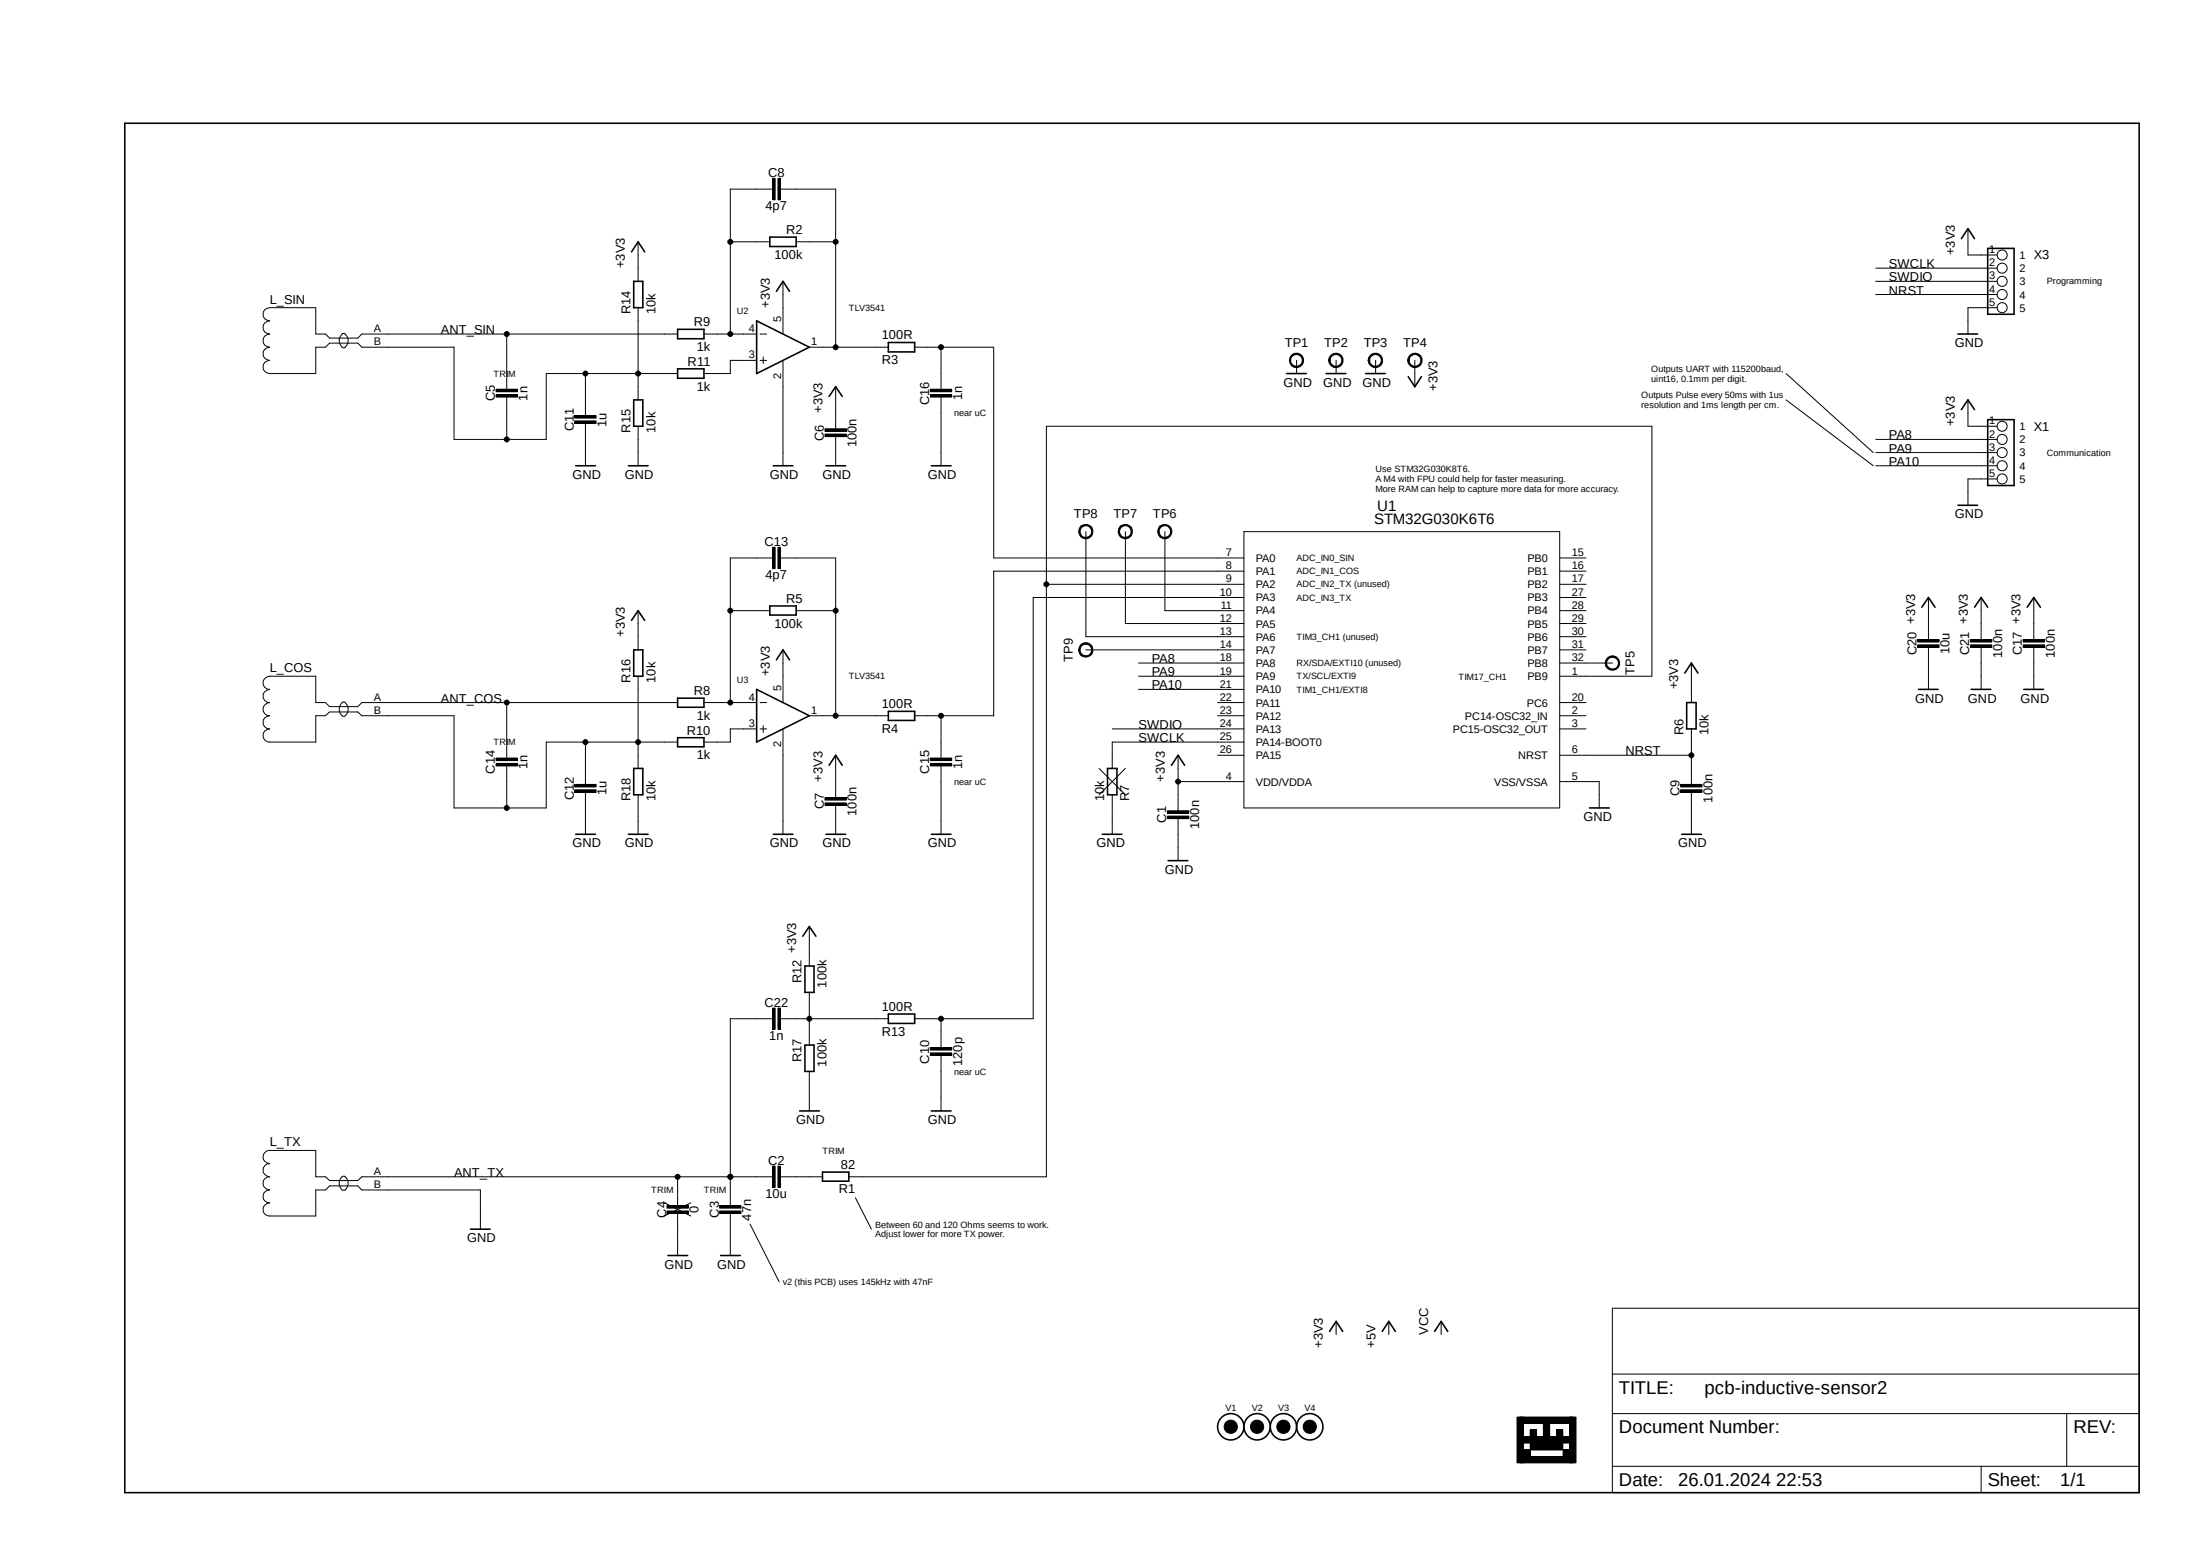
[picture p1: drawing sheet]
<svg xmlns="http://www.w3.org/2000/svg" width="297mm" height="210mm" viewBox="0 0 297 210" stroke-linecap="round" stroke-linejoin="round" font-family="sans-serif">
<path d="M16.5 16.4l272.6 185.5M289.1 16.4l-272.6 185.5" fill="none" stroke="#fff" stroke-width=".14"/>
<g fill="none" stroke="#000" stroke-width=".21">
<path d="M16.8 16.6h272v184.9h-272zM85.3 34l.8-1.4 .9 1.4M85.6 38h1.2v3.5h-1.2zM103.9 32h3.6v1.3h-3.6zM104.8 39.3l.9-1.3 .9 1.3M264.8 32.2l.9-1.3 .9 1.3M268.4 33.5h3.5v8.9h-3.5zM85.6 54h1.2v3.5h-1.2zM91.5 44.4h3.5v1.3h-3.5zM91.5 49.8h3.5v1.3h-3.5zM102.2 43.3l7.1 3.6-7.1 3.5zM111.9 53.5l.9-1.3 .9 1.3"/>
<path d="M119.9 46.2h3.6v1.3h-3.6zM173.7 50.4h2.7M179 50.4h2.7M184.4 50.4h2.6M190.1 50.8l.9 1.4 .9-1.4M264.3 45.1h2.7M264.8 55.3l.9-1.3 .9 1.3M268.4 56.6h3.5v8.9h-3.5zM77.7 62.9h2.7M84.8 62.9h2.7M104.4 62.9h2.7M111.5 62.9h2.7"/>
<path d="M125.7 62.9h2.7M264.3 68.2h2.7M85.3 83.7l.8-1.3 .9 1.3M85.6 87.7h1.2v3.6h-1.2zM91.5 94.2h3.5v1.3h-3.5zM91.5 99.6h3.5v1.2h-3.5zM102.2 93l7.1 3.6-7.1 3.6zM103.9 81.8h3.6v1.2h-3.6zM104.8 89.1l.9-1.4 .9 1.4M119.9 96h3.6v1.2h-3.6zM227.5 90.8l.8-1.3 .9 1.3M227.7 94.8h1.3v3.6h-1.3z"/>
<path d="M259 93h2.7M259.5 82l.8-1.4 .9 1.4M266.1 93h2.7M266.6 82l.9-1.4 .9 1.4M273.2 93h2.7M273.7 82l.9-1.4 .9 1.4M77.7 112.6h2.7M84.8 112.6h2.7M85.6 103.7h1.2v3.6h-1.2zM104.4 112.6h2.7M111.5 112.6h2.7M111.9 103.3l.9-1.4 .9 1.4"/>
<path d="M125.7 112.6h2.7M148.8 112.6h2.7M149.5 103.7h1.3v3.6h-1.3zM157.7 116.2h2.7M158.2 103.3l.8-1.4 .9 1.4M214.6 109.1h2.7M227 112.6h2.7M108.4 126.4l.9-1.3 .9 1.3M108.7 130.4h1.2v3.5h-1.2zM119.9 136.9h3.6v1.2h-3.6zM107.9 149.9h2.7M108.7 141.1h1.2v3.5h-1.2z"/>
<path d="M111 158.2h3.6v1.2h-3.6zM125.7 149.9h2.7M63.5 165.9h2.7M90.2 169.5h2.6M97.3 169.5h2.6M179.5 179.7l.9-1.3 .9 1.3M186.6 179.7l.9-1.3 .9 1.3M193.7 179.7l.9-1.3 .9 1.3"/>
<circle cx="166.2" cy="192.6" r="1.78"/>
<circle cx="169.7" cy="192.6" r="1.78"/>
<circle cx="173.3" cy="192.6" r="1.78"/>
<circle cx="176.8" cy="192.6" r="1.78"/>
</g>
<g fill="none" stroke="#000" stroke-width=".14">
<path d="M86.1 32.6v5.4M98.6 32.6h5.3M104.3 24.1h.3v2.9h-.3zM104.5 25.5h-5.9v19.6M105 24.1h.4v2.9h-.4zM105.4 25.5h7.4v21.4M105.7 38v7.1M107.5 32.6h5.3M253.2 36.2h16.4M253.2 38h16.4M253.2 39.8h16.4M265.7 30.9v3.5h3.9"/>
<path d="M46.2 45.1l.3-.1a1.16 1.16 0 0 1 0 1.9h-.2a1.17 1.17 0 0 1-.1-1.8zM67 53.3h2.8v.3h-2.8zM67 52.5h2.8v.4h-2.8zM68.4 45.1v7.4M68.4 53.4v5.9M77.6 56.8h2.9v.3h-2.9zM77.6 56.1h2.9v.3h-2.9zM79 50.4v5.7M79 57v5.9M86.1 41.5v12.5M86.1 57.5v5.4M91.5 45.1h-42.6l-.6 .5h-3.8l-.6-.5h-1.3v-3.6h-6.2a.89 .89 0 0 0-.9 .9 .89 .89 0 0 0 .9 .9 .89 .89 0 0 0-.9 .9 .89 .89 0 0 0 .9 .9 .89 .89 0 0 0-.9 .9 .89 .89 0 0 0 .9 .9 .89 .89 0 0 0-.9 .9 .89 .89 0 0 0 .9 .8 .89 .89 0 0 0-.9 .9 .89 .89 0 0 0 .9 .9h6.2v-3.5h1.3l.6-.6h3.8l.6 .6h12.4v12.4h12.4v-8.9h17.8"/>
<path d="M95 45.1h7.2M102.2 48.6h-3.6v1.8h-3.6M102.6 45.1h.9M102.6 48.6h.9M103 48.2v.9M105.7 48.6v14.3M109.3 46.9h10.6M111.4 58.6h2.9v.3h-2.9zM111.4 57.9h2.9v.3h-2.9zM112.8 52.2v5.7M112.8 58.8v4.1M123.5 46.9h10.7v28.4h33.7"/>
<path d="M125.6 53.3h2.9v.3h-2.9zM125.6 52.5h2.9v.4h-2.9zM127 46.9v5.6M127 53.4v9.5M174.4 47.9a.97 .97 0 0 1 1.5 .2 .97 .97 0 0 1-.6 1.4 .97 .97 0 0 1-1.2-.9h.1a.8 .8 0 0 1 1-.7 .8 .8 0 0 1 .5 1.1 .8 .8 0 0 1-1.2 .2l-.2-.2-.1-.4h-.1zM175 48.6v1.8M179.7 47.9a.98 .98 0 0 1 1.5 .3 .98 .98 0 0 1-.6 1.4 .98 .98 0 0 1-1.2-1h.2a.8 .8 0 0 1 1-.7 .8 .8 0 0 1 .5 1.1 .8 .8 0 0 1-1.3 .2l-.2-.2v-.4h-.2l.1-.3zM180.4 48.6v1.8M185 47.9a.98 .98 0 0 1 1.6 .3 .98 .98 0 0 1-.7 1.4 .98 .98 0 0 1-1.2-1h.2a.8 .8 0 0 1 1-.7 .8 .8 0 0 1 .5 1.1 .8 .8 0 0 1-1.2 .2l-.2-.2-.1-.4h-.2l.1-.3zM185.7 48.6v1.8M190.4 47.9a.98 .98 0 0 1 1.5 .3 .98 .98 0 0 1-.7 1.4 .98 .98 0 0 1-1.2-1h.2a.8 .8 0 0 1 1-.7 .8 .8 0 0 1 .5 1.1 .8 .8 0 0 1-1.2 .2l-.2-.2-.1-.4h-.2l.1-.3zM191 48.6v3.6"/>
<path d="M241.1 54l11.8 8.9M241.1 50.4l11.8 10.7M253.2 59.3h16.4M265.7 54v3.5h3.9M269.6 41.5h-3.9v3.6M104.3 73.9h.3v2.9h-.3zM104.5 75.3h-5.9v19.5M105 73.9h.4v2.9h-.4zM105.4 75.3h7.4v21.3M141.3 78.9h26.6M145.9 71a.97 .97 0 0 1 1.5 .1 .97 .97 0 0 1-.3 1.4 .97 .97 0 0 1-1.4-.4l-.1-.3h.2a.8 .8 0 0 1 1-.8 .8 .8 0 0 1 .5 1.1 .8 .8 0 0 1-1.2 .2l-.3-.5h-.2l.1-.5zM146.6 71.8v14.1h21.3"/>
<path d="M151.3 71a.97 .97 0 0 1 1.4 .1 .97 .97 0 0 1-.3 1.4 .97 .97 0 0 1-1.4-.4v-.3h.1a.8 .8 0 0 1 1-.8 .8 .8 0 0 1 .5 1.1 .8 .8 0 0 1-1.2 .2l-.3-.5h-.1v-.5zM151.9 71.8v12.4h16M156.6 71a.97 .97 0 0 1 1.4 .1 .97 .97 0 0 1-.2 1.4 .97 .97 0 0 1-1.4-.4l-.1-.3h.2a.8 .8 0 0 1 1-.8 .8 .8 0 0 1 .5 1.1 .8 .8 0 0 1-1.3 .2l-.2-.5h-.2l.1-.5zM157.3 71.8v10.6h10.6M167.9 77.1h-33.7v19.5h-10.7M167.9 71.8h42.7v37.3h-42.7zM210.6 75.3h3.5M210.6 77.1h3.5M210.6 78.9h3.5M253.2 61.1h16.4M253.2 62.9h16.4M269.6 64.6h-3.9v3.6"/>
<path d="M46.2 94.8l.3-.1a1.17 1.17 0 0 1 0 2 1.04 1.04 0 0 1-.8-.8 1.04 1.04 0 0 1 .5-1.1zM68.4 94.8v7.5M86.1 82.4v5.3M86.1 91.3v12.4M91.5 94.8h-42.6l-.6 .6h-3.8l-.6-.6h-1.3v-3.5h-6.2a.89 .89 0 0 0-.9 .9 .89 .89 0 0 0 .9 .8 .89 .89 0 0 0-.9 .9 .89 .89 0 0 0 .9 .9 .89 .89 0 0 0-.9 .9 .89 .89 0 0 0 .9 .9 .89 .89 0 0 0-.9 .9 .89 .89 0 0 0 .9 .9 .89 .89 0 0 0-.9 .9 .89 .89 0 0 0 .9 .9h6.2v-3.6h1.3l.6-.5h3.8l.6 .5h12.4v12.5h12.4v-8.9h17.8M95 94.8h7.2M98.6 82.4h5.3M102.2 98.4h-3.6v1.8h-3.6M102.6 94.8h.9M102.6 98.4h.9M103 98v.8M105.7 87.7v7.1"/>
<path d="M105.7 98.4v14.2M107.5 82.4h5.3M109.3 96.6h10.6M127 96.6v5.7M145.9 87a.97 .97 0 0 1 1.5 .2 .97 .97 0 0 1-.5 1.4 .97 .97 0 0 1-1.3-.9h.2a.79 .79 0 0 1 1.1-.7 .79 .79 0 0 1 .3 1.2 .79 .79 0 0 1-1.3-.1l-.1-.4h-.2zM146.6 87.7h21.3M150.2 98.4h17.7M153.7 89.5h14.2M153.7 91.3h14.2M153.7 93h14.2M164.4 94.8h3.5M164.4 96.6h3.5"/>
<path d="M167.9 80.6h-28.4v56.9h-16M210.6 80.6h3.5M210.6 82.4h3.5M210.6 84.2h3.5M210.6 85.9h3.5M210.6 87.7h3.5M210.6 89.5h7.1M210.6 91.3h12.4v-33.8h-81.7v101.3h-26.7M210.6 94.8h3.5M210.6 96.6h3.5M210.6 98.4h3.5M217 88.8a.98 .98 0 0 1 1.6 .3 .98 .98 0 0 1-.7 1.4 .98 .98 0 0 1-1.2-1h.2a.81 .81 0 0 1 .9-.8 .81 .81 0 0 1 .7 1 .81 .81 0 0 1-1.1 .6l-.4-.5-.1-.3h-.2l.1-.4z"/>
<path d="M228.3 89.5v5.3M228.3 98.4v7.5M258.9 87h2.9v.4h-2.9zM258.9 86.3h2.9v.4h-2.9zM260.3 80.6v5.7M260.3 87.2v5.8M266 87h2.9v.4h-2.9zM266 86.3h2.9v.4h-2.9zM267.5 80.6v5.7M267.5 87.2v5.8M273.1 87h2.9v.4h-2.9zM273.1 86.3h2.9v.4h-2.9z"/>
<path d="M274.6 80.6v5.7M274.6 87.2v5.8M67 103h2.8v.4h-2.8zM67 102.3h2.8v.4h-2.8zM68.4 103.2v5.9M77.6 106.6h2.9v.3h-2.9zM77.6 105.9h2.9v.3h-2.9zM79 100.2v5.7M79 106.8v5.8M86.1 107.3v5.3M111.4 108.4h2.9v.3h-2.9zM111.4 107.7h2.9v.3h-2.9z"/>
<path d="M112.8 101.9v5.8M112.8 108.5v4.1M125.6 103h2.9v.4h-2.9zM125.6 102.3h2.9v.4h-2.9zM127 103.2v9.4M148.4 103.7l3.5 3.6M150.2 107.3v5.3M151.9 103.7l-3.5 3.6M157.6 110.2h2.9v.3h-2.9zM157.6 109.4h2.9v.4h-2.9zM159 105.5h8.9M159 101.9v7.5"/>
<path d="M159 110.3v5.9M164.4 101.9h3.5M167.9 100.2h-17.7v3.5M210.6 101.9h17.7M210.6 105.5h5.3v3.6M226.9 106.6h2.9v.3h-2.9zM226.9 105.9h2.9v.3h-2.9zM228.3 106.8v5.8M104.3 136.1h.3v2.8h-.3zM104.5 137.5h-5.9v25.2M105 136.1h.4v2.8h-.4zM105.4 137.5h14.5"/>
<path d="M109.3 125.1v5.3M109.3 133.9v7.2M127 137.5v3.9M46.2 158.8l.1-.1a1.04 1.04 0 0 1 .8 .9 1.04 1.04 0 0 1-.5 1l-.3 .1a1.14 1.14 0 0 1-.1-1.9zM91.5 158.8v3.9M104.3 157.4h.3v2.9h-.3zM104.5 158.8h-55.6l-.6 .5h-3.8l-.6-.5h-1.3v-3.5h-6.2a.89 .89 0 0 0-.9 .9 .89 .89 0 0 0 .9 .9 .89 .89 0 0 0-.9 .8 .89 .89 0 0 0 .9 .9 .89 .89 0 0 0-.9 .9 .89 .89 0 0 0 .9 .9 .87 .87 0 0 0-.9 .9 .87 .87 0 0 0 .9 .8 .89 .89 0 0 0-.9 .9 .89 .89 0 0 0 .9 .9h6.2v-3.5h1.3l.6-.5h3.8l.6 .5h16v5.3M105 157.4h.4v2.9h-.4zM105.4 158.8h5.6M109.3 144.6v5.3M125.6 142.1h2.9v.4h-2.9zM125.6 141.4h2.9v.3h-2.9z"/>
<path d="M127 142.3v7.6M89.7 162.3l3.6 1.8M90 163.4h2.9v.4h-2.9zM90 162.7h2.9v.4h-2.9zM91.5 163.6v5.9M93.3 162.3l-3.6 1.8M97.2 163.4h2.8v.4h-2.8zM97.2 162.7h2.8v.4h-2.8zM98.6 163.6v5.9M101.3 165.2l3.9 7.8M115.5 161.7l2.1 4.2M180.4 178.4v1.7"/>
<path d="M187.5 178.4v1.7M194.6 178.4v1.7M217.7 176.6h71.1v24.9h-71.1zM204.8 191.3h.9v6.1h-.9zM205.2 191.3h7.1v.8h-7.1zM205.2 193.9h7.1v.9h-7.1zM205.2 196.6h7.1v.8h-7.1zM205.2 195.7h1.4v1.3h-1.4zM206.6 193h.8v1.4h-.8zM206.6 194.4h4.4v1.3h-4.4zM208.4 191.7h.8v2.7h-.8zM210.1 193h.9v1.4h-.9z"/>
<path d="M211 195.7h1.4v1.3h-1.4zM211.9 191.3h.9v6.1h-.9zM217.7 190.8h71.1M217.7 197.9h71.1M217.7 185.5h71.1M267.5 197.9v3.6M279 190.8v7.1"/>
<circle cx="98.6" cy="32.6" r=".33"/>
<circle cx="112.8" cy="32.6" r=".33"/>
<circle cx="270.3" cy="34.4" r=".68"/>
<circle cx="270.3" cy="36.2" r=".68"/>
<circle cx="270.3" cy="38" r=".68"/>
<circle cx="270.3" cy="39.8" r=".68"/>
<circle cx="68.4" cy="59.3" r=".33"/>
<circle cx="68.4" cy="45.1" r=".33"/>
<circle cx="79" cy="50.4" r=".33"/>
<circle cx="86.2" cy="50.4" r=".33"/>
<circle cx="98.6" cy="45.1" r=".33"/>
<circle cx="112.8" cy="46.9" r=".33"/>
<circle cx="127" cy="46.9" r=".33"/>
<circle cx="270.3" cy="41.5" r=".68"/>
<circle cx="270.3" cy="57.5" r=".68"/>
<circle cx="270.3" cy="59.3" r=".68"/>
<circle cx="141.3" cy="78.9" r=".33"/>
<circle cx="270.3" cy="61.1" r=".68"/>
<circle cx="270.3" cy="62.9" r=".68"/>
<circle cx="270.3" cy="64.6" r=".68"/>
<circle cx="68.4" cy="94.8" r=".33"/>
<circle cx="98.6" cy="94.8" r=".33"/>
<circle cx="98.6" cy="82.4" r=".33"/>
<circle cx="112.8" cy="82.4" r=".33"/>
<circle cx="112.8" cy="96.6" r=".33"/>
<circle cx="127" cy="96.6" r=".33"/>
<circle cx="68.4" cy="109.1" r=".33"/>
<circle cx="79" cy="100.2" r=".33"/>
<circle cx="86.2" cy="100.2" r=".33"/>
<circle cx="159.1" cy="105.5" r=".33"/>
<circle cx="228.4" cy="101.9" r=".33"/>
<circle cx="109.3" cy="137.5" r=".33"/>
<circle cx="127" cy="137.5" r=".33"/>
<circle cx="91.5" cy="158.8" r=".33"/>
<circle cx="98.6" cy="158.8" r=".33"/>
<circle cx="166.2" cy="192.6" r=".89"/>
<circle cx="169.7" cy="192.6" r=".89"/>
<circle cx="173.3" cy="192.6" r=".89"/>
<circle cx="176.8" cy="192.6" r=".89"/>
</g>
<g fill="#000">
<path d="M174.4 47.9a.97 .97 0 0 1 1.5 .2 .97 .97 0 0 1-.6 1.4 .97 .97 0 0 1-1.2-.9h.1a.8 .8 0 0 1 1-.7 .8 .8 0 0 1 .5 1.1 .8 .8 0 0 1-1.2 .2l-.2-.2-.1-.4h-.1z" fill-rule="evenodd"/>
<path d="M179.7 47.9a.98 .98 0 0 1 1.5 .3 .98 .98 0 0 1-.6 1.4 .98 .98 0 0 1-1.2-1h.2a.8 .8 0 0 1 1-.7 .8 .8 0 0 1 .5 1.1 .8 .8 0 0 1-1.3 .2l-.2-.2v-.4h-.2l.1-.3z" fill-rule="evenodd"/>
<path d="M185 47.9a.98 .98 0 0 1 1.6 .3 .98 .98 0 0 1-.7 1.4 .98 .98 0 0 1-1.2-1h.2a.8 .8 0 0 1 1-.7 .8 .8 0 0 1 .5 1.1 .8 .8 0 0 1-1.2 .2l-.2-.2-.1-.4h-.2l.1-.3z" fill-rule="evenodd"/>
<path d="M190.4 47.9a.98 .98 0 0 1 1.5 .3 .98 .98 0 0 1-.7 1.4 .98 .98 0 0 1-1.2-1h.2a.8 .8 0 0 1 1-.7 .8 .8 0 0 1 .5 1.1 .8 .8 0 0 1-1.2 .2l-.2-.2-.1-.4h-.2l.1-.3z" fill-rule="evenodd"/>
<path d="M145.9 71a.97 .97 0 0 1 1.5 .1 .97 .97 0 0 1-.3 1.4 .97 .97 0 0 1-1.4-.4l-.1-.3h.2a.8 .8 0 0 1 1-.8 .8 .8 0 0 1 .5 1.1 .8 .8 0 0 1-1.2 .2l-.3-.5h-.2l.1-.5z" fill-rule="evenodd"/>
<path d="M151.3 71a.97 .97 0 0 1 1.4 .1 .97 .97 0 0 1-.3 1.4 .97 .97 0 0 1-1.4-.4v-.3h.1a.8 .8 0 0 1 1-.8 .8 .8 0 0 1 .5 1.1 .8 .8 0 0 1-1.2 .2l-.3-.5h-.1v-.5z" fill-rule="evenodd"/>
<path d="M156.6 71a.97 .97 0 0 1 1.4 .1 .97 .97 0 0 1-.2 1.4 .97 .97 0 0 1-1.4-.4l-.1-.3h.2a.8 .8 0 0 1 1-.8 .8 .8 0 0 1 .5 1.1 .8 .8 0 0 1-1.3 .2l-.2-.5h-.2l.1-.5z" fill-rule="evenodd"/>
<path d="M145.9 87a.97 .97 0 0 1 1.5 .2 .97 .97 0 0 1-.5 1.4 .97 .97 0 0 1-1.3-.9h.2a.79 .79 0 0 1 1.1-.7 .79 .79 0 0 1 .3 1.2 .79 .79 0 0 1-1.3-.1l-.1-.4h-.2z" fill-rule="evenodd"/>
<path d="M217 88.8a.98 .98 0 0 1 1.6 .3 .98 .98 0 0 1-.7 1.4 .98 .98 0 0 1-1.2-1h.2a.81 .81 0 0 1 .9-.8 .81 .81 0 0 1 .7 1 .81 .81 0 0 1-1.1 .6l-.4-.5-.1-.3h-.2l.1-.4z" fill-rule="evenodd"/>
<path d="M204.8 191.3h.9v6.1h-.9z" fill-rule="evenodd"/>
<path d="M205.2 191.3h7.1v.8h-7.1z" fill-rule="evenodd"/>
<path d="M205.2 193.9h7.1v.9h-7.1z" fill-rule="evenodd"/>
<path d="M205.2 196.6h7.1v.8h-7.1z" fill-rule="evenodd"/>
<path d="M205.2 195.7h1.4v1.3h-1.4z" fill-rule="evenodd"/>
<path d="M206.6 193h.8v1.4h-.8z" fill-rule="evenodd"/>
<path d="M206.6 194.4h4.4v1.3h-4.4z" fill-rule="evenodd"/>
<path d="M208.4 191.7h.8v2.7h-.8z" fill-rule="evenodd"/>
<path d="M210.1 193h.9v1.4h-.9z" fill-rule="evenodd"/>
<path d="M211 195.7h1.4v1.3h-1.4z" fill-rule="evenodd"/>
<path d="M211.9 191.3h.9v6.1h-.9z" fill-rule="evenodd"/>
<circle cx="98.6" cy="32.6" r=".33"/>
<circle cx="112.8" cy="32.6" r=".33"/>
<circle cx="68.4" cy="59.3" r=".33"/>
<circle cx="68.4" cy="45.1" r=".33"/>
<circle cx="79" cy="50.4" r=".33"/>
<circle cx="86.2" cy="50.4" r=".33"/>
<circle cx="98.6" cy="45.1" r=".33"/>
<circle cx="112.8" cy="46.9" r=".33"/>
<circle cx="127" cy="46.9" r=".33"/>
<circle cx="141.3" cy="78.9" r=".33"/>
<circle cx="68.4" cy="94.8" r=".33"/>
<circle cx="98.6" cy="94.8" r=".33"/>
<circle cx="98.6" cy="82.4" r=".33"/>
<circle cx="112.8" cy="82.4" r=".33"/>
<circle cx="112.8" cy="96.6" r=".33"/>
<circle cx="127" cy="96.6" r=".33"/>
<circle cx="68.4" cy="109.1" r=".33"/>
<circle cx="79" cy="100.2" r=".33"/>
<circle cx="86.2" cy="100.2" r=".33"/>
<circle cx="159.1" cy="105.5" r=".33"/>
<circle cx="228.4" cy="101.9" r=".33"/>
<circle cx="109.3" cy="137.5" r=".33"/>
<circle cx="127" cy="137.5" r=".33"/>
<circle cx="91.5" cy="158.8" r=".33"/>
<circle cx="98.6" cy="158.8" r=".33"/>
<circle cx="166.2" cy="192.6" r=".89"/>
<circle cx="169.7" cy="192.6" r=".89"/>
<circle cx="173.3" cy="192.6" r=".89"/>
<circle cx="176.8" cy="192.6" r=".89"/>
</g>
<g fill="none" stroke="#000" stroke-width=".34">
<path d="M104.5 24.1v2.9M105.2 24.1v2.9M67 53.4h2.8M67 52.7h2.8M77.6 57h2.9M77.6 56.3h2.9M111.4 58.8h2.9M111.4 58h2.9M125.6 53.4h2.9M125.6 52.7h2.9M104.5 73.9v2.9M105.2 73.9v2.9"/>
<path d="M258.9 87.2h2.9M258.9 86.5h2.9M266 87.2h2.9M266 86.5h2.9M273.1 87.2h2.9M273.1 86.5h2.9M67 103.2h2.8M67 102.5h2.8M77.6 106.8h2.9M77.6 106h2.9M111.4 108.5h2.9M111.4 107.8h2.9"/>
<path d="M125.6 103.2h2.9M125.6 102.5h2.9M157.6 110.3h2.9M157.6 109.6h2.9M226.9 106.8h2.9M226.9 106h2.9M104.5 136.1v2.8M105.2 136.1v2.8M104.5 157.4v2.9M105.2 157.4v2.9M125.6 142.3h2.9M125.6 141.6h2.9"/>
<path d="M90 163.6h2.9M90 162.9h2.9M97.2 163.6h2.8M97.2 162.9h2.8"/>
</g>
<g font-size="2.5">
<text x="218.6" y="188.1">TITLE:</text>
<text x="230.1" y="188.1">pcb-inductive-sensor2</text>
<text x="218.6" y="193.5">Document Number:</text>
<text x="279.9" y="193.5">REV:</text>
<text x="218.6" y="200.6">Date:</text>
<text x="226.6" y="200.6">26.01.2024 22:53</text>
<text x="268.3" y="200.6">Sheet:</text>
<text x="278.1" y="200.6">1/1</text>
</g>
<g font-size="2">
<text x="185.5" y="70.7">STM32G030K6T6</text>
<text x="185.9" y="68.9">U1</text>
</g>
<g font-size="1.7">
<text x="103.7" y="23.9">C8</text>
<text x="103.3" y="28.4">4p7</text>
<text x="104.6" y="35">100k</text>
<text x="106.1" y="31.6">R2</text>
<text x="263.9" y="34.4" transform="rotate(-90 263.9 34.4)">+3V3</text>
<text x="274.6" y="35">X3</text>
<text x="36.4" y="41">L_SIN</text>
<text x="84.4" y="36.2" transform="rotate(-90 84.4 36.2)">+3V3</text>
<text x="103.9" y="41.5" transform="rotate(-90 103.9 41.5)">+3V3</text>
<text x="255" y="36.2">SWCLK</text>
<text x="255" y="39.8">NRST</text>
<text x="255" y="38">SWDIO</text>
<text x="59.5" y="45.1">ANT_SIN</text>
<text x="85.1" y="42.4" transform="rotate(-90 85.1 42.4)">R14</text>
<text x="88.5" y="42.4" transform="rotate(-90 88.5 42.4)">10k</text>
<text x="93.7" y="44">R9</text>
<text x="94.1" y="47.4">1k</text>
<text x="119" y="45.8">100R</text>
<text x="173.4" y="46.9">TP1</text>
<text x="178.8" y="46.9">TP2</text>
<text x="184.1" y="46.9">TP3</text>
<text x="189.4" y="46.9">TP4</text>
<text x="263.9" y="46.9">GND</text>
<text x="92.8" y="49.4">R11</text>
<text x="94.1" y="52.7">1k</text>
<text x="119" y="49.1">R3</text>
<text x="173.3" y="52.2">GND</text>
<text x="178.6" y="52.2">GND</text>
<text x="183.9" y="52.2">GND</text>
<text x="194.1" y="52.7" transform="rotate(-90 194.1 52.7)">+3V3</text>
<text x="66.8" y="54.2" transform="rotate(-90 66.8 54.2)">C5</text>
<text x="71.2" y="54.1" transform="rotate(-90 71.2 54.1)">1n</text>
<text x="77.5" y="58.2" transform="rotate(-90 77.5 58.2)">C11</text>
<text x="81.9" y="57.6" transform="rotate(-90 81.9 57.6)">1u</text>
<text x="85.1" y="58.4" transform="rotate(-90 85.1 58.4)">R15</text>
<text x="88.5" y="58.4" transform="rotate(-90 88.5 58.4)">10k</text>
<text x="111" y="55.8" transform="rotate(-90 111 55.8)">+3V3</text>
<text x="111.2" y="59.5" transform="rotate(-90 111.2 59.5)">C6</text>
<text x="125.4" y="54.7" transform="rotate(-90 125.4 54.7)">C16</text>
<text x="129.9" y="54.1" transform="rotate(-90 129.9 54.1)">1n</text>
<text x="255" y="59.3">PA8</text>
<text x="263.9" y="57.5" transform="rotate(-90 263.9 57.5)">+3V3</text>
<text x="274.6" y="58.1">X1</text>
<text x="77.3" y="64.6">GND</text>
<text x="84.4" y="64.6">GND</text>
<text x="103.9" y="64.6">GND</text>
<text x="111" y="64.6">GND</text>
<text x="115.7" y="60.4" transform="rotate(-90 115.7 60.4)">100n</text>
<text x="125.3" y="64.6">GND</text>
<text x="255" y="61.1">PA9</text>
<text x="255" y="62.9">PA10</text>
<text x="145" y="70">TP8</text>
<text x="150.3" y="70">TP7</text>
<text x="155.7" y="70">TP6</text>
<text x="263.9" y="70">GND</text>
<text x="103.2" y="73.7">C13</text>
<text x="103.3" y="78.1">4p7</text>
<text x="106.1" y="81.4">R5</text>
<text x="84.4" y="86" transform="rotate(-90 84.4 86)">+3V3</text>
<text x="104.6" y="84.7">100k</text>
<text x="144.8" y="89.3" transform="rotate(-90 144.8 89.3)">TP9</text>
<text x="155.5" y="89.5">PA8</text>
<text x="258.7" y="88.4" transform="rotate(-90 258.7 88.4)">C20 +3V3</text>
<text x="263.2" y="88.3" transform="rotate(-90 263.2 88.3)">10u</text>
<text x="265.8" y="88.4" transform="rotate(-90 265.8 88.4)">C21 +3V3</text>
<text x="270.3" y="88.8" transform="rotate(-90 270.3 88.8)">100n</text>
<text x="273" y="88.4" transform="rotate(-90 273 88.4)">C17 +3V3</text>
<text x="277.4" y="88.8" transform="rotate(-90 277.4 88.8)">100n</text>
<text x="36.4" y="90.7">L_COS</text>
<text x="59.5" y="94.8">ANT_COS</text>
<text x="85.1" y="92.2" transform="rotate(-90 85.1 92.2)">R16</text>
<text x="88.5" y="92.2" transform="rotate(-90 88.5 92.2)">10k</text>
<text x="93.7" y="93.8">R8</text>
<text x="103.9" y="91.3" transform="rotate(-90 103.9 91.3)">+3V3</text>
<text x="119" y="95.5">100R</text>
<text x="155.5" y="91.3">PA9</text>
<text x="155.5" y="93">PA10</text>
<text x="220.7" y="91.1" transform="rotate(-90 220.7 91.1)">TP5</text>
<text x="226.6" y="93" transform="rotate(-90 226.6 93)">+3V3</text>
<text x="258.6" y="94.8">GND</text>
<text x="265.7" y="94.8">GND</text>
<text x="272.8" y="94.8">GND</text>
<text x="92.7" y="99.1">R10</text>
<text x="94.1" y="97.2">1k</text>
<text x="119" y="98.9">R4</text>
<text x="153.7" y="100.2">SWCLK</text>
<text x="153.7" y="98.4">SWDIO</text>
<text x="219.5" y="101.9">NRST</text>
<text x="227.3" y="99.3" transform="rotate(-90 227.3 99.3)">R6</text>
<text x="230.7" y="99.3" transform="rotate(-90 230.7 99.3)">10k</text>
<text x="66.8" y="104.4" transform="rotate(-90 66.8 104.4)">C14</text>
<text x="71.2" y="103.8" transform="rotate(-90 71.2 103.8)">1n</text>
<text x="77.5" y="108" transform="rotate(-90 77.5 108)">C12</text>
<text x="81.9" y="107.4" transform="rotate(-90 81.9 107.4)">1u</text>
<text x="94.1" y="102.5">1k</text>
<text x="111" y="105.5" transform="rotate(-90 111 105.5)">+3V3</text>
<text x="125.4" y="104.4" transform="rotate(-90 125.4 104.4)">C15</text>
<text x="129.9" y="103.8" transform="rotate(-90 129.9 103.8)">1n</text>
<text x="157.3" y="105.5" transform="rotate(-90 157.3 105.5)">+3V3</text>
<text x="226.7" y="107.5" transform="rotate(-90 226.7 107.5)">C9</text>
<text x="85.1" y="108.2" transform="rotate(-90 85.1 108.2)">R18</text>
<text x="88.5" y="108.2" transform="rotate(-90 88.5 108.2)">10k</text>
<text x="111.2" y="109.3" transform="rotate(-90 111.2 109.3)">C7</text>
<text x="115.7" y="110.1" transform="rotate(-90 115.7 110.1)">100n</text>
<text x="149.1" y="108.2" transform="rotate(-90 149.1 108.2)">10k</text>
<text x="152.4" y="108.2" transform="rotate(-90 152.4 108.2)">R7</text>
<text x="157.4" y="111" transform="rotate(-90 157.4 111)">C1</text>
<text x="161.9" y="111.9" transform="rotate(-90 161.9 111.9)">100n</text>
<text x="213.8" y="110.8">GND</text>
<text x="231.2" y="108.3" transform="rotate(-90 231.2 108.3)">100n</text>
<text x="77.3" y="114.4">GND</text>
<text x="84.4" y="114.4">GND</text>
<text x="103.9" y="114.4">GND</text>
<text x="111" y="114.4">GND</text>
<text x="125.3" y="114.4">GND</text>
<text x="148" y="114.4">GND</text>
<text x="157.3" y="117.9">GND</text>
<text x="226.6" y="114.4">GND</text>
<text x="107.5" y="128.6" transform="rotate(-90 107.5 128.6)">+3V3</text>
<text x="103.2" y="135.9">C22</text>
<text x="108.2" y="132.7" transform="rotate(-90 108.2 132.7)">R12</text>
<text x="111.6" y="133.3" transform="rotate(-90 111.6 133.3)">100k</text>
<text x="119" y="136.4">100R</text>
<text x="103.8" y="140.3">1n</text>
<text x="108.2" y="143.4" transform="rotate(-90 108.2 143.4)">R17</text>
<text x="111.6" y="144" transform="rotate(-90 111.6 144)">100k</text>
<text x="119" y="139.8">R13</text>
<text x="125.4" y="143.5" transform="rotate(-90 125.4 143.5)">C10</text>
<text x="129.9" y="143.9" transform="rotate(-90 129.9 143.9)">120p</text>
<text x="36.4" y="154.7">L_TX</text>
<text x="107.5" y="151.7">GND</text>
<text x="125.3" y="151.7">GND</text>
<text x="61.3" y="158.8">ANT_TX</text>
<text x="103.3" y="161.6">10u</text>
<text x="103.7" y="157.2">C2</text>
<text x="113.2" y="161.1">R1</text>
<text x="113.5" y="157.7">82</text>
<text x="63.1" y="167.7">GND</text>
<text x="89.9" y="164.4" transform="rotate(-90 89.9 164.4)">C4</text>
<text x="94.3" y="163.8" transform="rotate(-90 94.3 163.8)">0</text>
<text x="97" y="164.4" transform="rotate(-90 97 164.4)">C3</text>
<text x="101.4" y="164.8" transform="rotate(-90 101.4 164.8)">47n</text>
<text x="89.7" y="171.2">GND</text>
<text x="96.8" y="171.2">GND</text>
<text x="178.6" y="181.9" transform="rotate(-90 178.6 181.9)">+3V3</text>
<text x="185.7" y="181.9" transform="rotate(-90 185.7 181.9)">+5V</text>
<text x="192.8" y="180.1" transform="rotate(-90 192.8 180.1)">VCC</text>
</g>
<g font-size="1.5">
<text x="268.6" y="34.2">1</text>
<text x="268.6" y="35.9">2</text>
<text x="272.6" y="35">1</text>
<text x="268.6" y="37.7">3</text>
<text x="268.6" y="39.5">4</text>
<text x="268.6" y="41.3">5</text>
<text x="272.6" y="36.7">2</text>
<text x="272.6" y="38.5">3</text>
<text x="272.6" y="40.3">4</text>
<text x="50.5" y="44.8">A</text>
<text x="50.5" y="46.6">B</text>
<text x="101.1" y="44.8">4</text>
<text x="105.5" y="43.4" transform="rotate(-90 105.5 43.4)">5</text>
<text x="109.5" y="46.6">1</text>
<text x="272.6" y="42.1">5</text>
<text x="101.1" y="48.4">3</text>
<text x="105.5" y="51.1" transform="rotate(-90 105.5 51.1)">2</text>
<text x="268.6" y="57.3">1</text>
<text x="268.6" y="59.1">2</text>
<text x="272.6" y="58">1</text>
<text x="272.6" y="59.8">2</text>
<text x="268.6" y="60.8">3</text>
<text x="268.6" y="62.6">4</text>
<text x="268.6" y="64.4">5</text>
<text x="272.6" y="61.6">3</text>
<text x="272.6" y="63.4">4</text>
<text x="272.6" y="65.2">5</text>
<text x="165.5" y="75.1">7</text>
<text x="165.5" y="76.8">8</text>
<text x="169.5" y="75.8">PA0</text>
<text x="169.5" y="77.6">PA1</text>
<text x="206.2" y="75.8">PB0</text>
<text x="206.2" y="77.6">PB1</text>
<text x="212.2" y="75.1">15</text>
<text x="212.2" y="76.8">16</text>
<text x="164.7" y="80.4">10</text>
<text x="164.7" y="83.9">12</text>
<text x="164.8" y="82.2">11</text>
<text x="165.5" y="78.6">9</text>
<text x="169.5" y="79.4">PA2</text>
<text x="169.5" y="81.2">PA3</text>
<text x="169.5" y="82.9">PA4</text>
<text x="206.2" y="79.4">PB2</text>
<text x="206.2" y="81.2">PB3</text>
<text x="206.2" y="82.9">PB4</text>
<text x="212.2" y="78.6">17</text>
<text x="212.2" y="80.4">27</text>
<text x="212.2" y="82.2">28</text>
<text x="212.2" y="83.9">29</text>
<text x="164.7" y="85.7">13</text>
<text x="164.7" y="87.5">14</text>
<text x="164.7" y="89.3">18</text>
<text x="169.5" y="84.7">PA5</text>
<text x="169.5" y="86.5">PA6</text>
<text x="169.5" y="88.3">PA7</text>
<text x="206.2" y="84.7">PB5</text>
<text x="206.2" y="86.5">PB6</text>
<text x="206.2" y="88.3">PB7</text>
<text x="212.2" y="85.7">30</text>
<text x="212.2" y="87.5">31</text>
<text x="212.2" y="89.3">32</text>
<text x="50.5" y="94.6">A</text>
<text x="101.1" y="94.6">4</text>
<text x="105.5" y="93.2" transform="rotate(-90 105.5 93.2)">5</text>
<text x="164.7" y="91.1">19</text>
<text x="164.7" y="92.8">21</text>
<text x="164.7" y="94.6">22</text>
<text x="169.5" y="90">PA8</text>
<text x="169.5" y="91.8">PA9</text>
<text x="169.5" y="93.6">PA10</text>
<text x="169.5" y="95.4">PA11</text>
<text x="206.1" y="95.4">PC6</text>
<text x="206.2" y="90">PB8</text>
<text x="206.2" y="91.8">PB9</text>
<text x="212.2" y="91.1">1</text>
<text x="212.2" y="94.6">20</text>
<text x="50.5" y="96.4">B</text>
<text x="101.1" y="98.1">3</text>
<text x="105.5" y="100.8" transform="rotate(-90 105.5 100.8)">2</text>
<text x="109.5" y="96.4">1</text>
<text x="164.7" y="96.4">23</text>
<text x="164.7" y="98.1">24</text>
<text x="164.7" y="99.9">25</text>
<text x="164.7" y="101.7">26</text>
<text x="169.5" y="97.2">PA12</text>
<text x="169.5" y="98.9">PA13</text>
<text x="169.5" y="100.7">PA14-BOOT0</text>
<text x="196.1" y="98.9">PC15-OSC32_OUT</text>
<text x="197.8" y="97.2">PC14-OSC32_IN</text>
<text x="212.2" y="96.4">2</text>
<text x="212.2" y="98.1">3</text>
<text x="212.2" y="101.7">6</text>
<text x="165.5" y="105.2">4</text>
<text x="169.5" y="102.5">PA15</text>
<text x="169.5" y="106">VDD/VDDA</text>
<text x="201.7" y="106">VSS/VSSA</text>
<text x="205" y="102.5">NRST</text>
<text x="212.2" y="105.2">5</text>
<text x="50.5" y="158.6">A</text>
<text x="50.5" y="160.4">B</text>
</g>
<g font-size="1.2">
<text x="114.6" y="42">TLV3541</text>
<text x="276.4" y="38.4">Programming</text>
<text x="99.5" y="42.4">U2</text>
<text x="66.6" y="50.8">TRIM</text>
<text x="221.6" y="53.8">Outputs Pulse every 50ms with 1us</text>
<text x="222.9" y="50.2">Outputs UART with 115200baud,</text>
<text x="222.9" y="51.5">uint16, 0.1mm per digit.</text>
<text x="128.8" y="56.2">near uC</text>
<text x="221.6" y="55.1">resolution and 1ms length per cm.</text>
<text x="185.7" y="63.8">Use STM32G030K8T6.</text>
<text x="185.7" y="65.1">A M4 with FPU could help for faster measuring.</text>
<text x="276.4" y="61.5">Communication</text>
<text x="185.7" y="66.4">More RAM can help to capture more data for more accuracy.</text>
<text x="175" y="75.7">ADC_IN0_SIN</text>
<text x="175" y="77.5">ADC_IN1_COS</text>
<text x="175" y="79.3">ADC_IN2_TX (unused)</text>
<text x="175" y="81.1">ADC_IN3_TX</text>
<text x="175" y="86.4">TIM3_CH1 (unused)</text>
<text x="175" y="89.9">RX/SDA/EXTI10 (unused)</text>
<text x="99.5" y="92.2">U3</text>
<text x="114.6" y="91.7">TLV3541</text>
<text x="175" y="91.7">TX/SCL/EXTI9</text>
<text x="175" y="93.5">TIM1_CH1/EXTI8</text>
<text x="196.9" y="91.7">TIM17_CH1</text>
<text x="66.6" y="100.6">TRIM</text>
<text x="128.8" y="105.9">near uC</text>
<text x="128.8" y="145">near uC</text>
<text x="111" y="155.7">TRIM</text>
<text x="87.9" y="161">TRIM</text>
<text x="95" y="161">TRIM</text>
<text x="118.2" y="165.7">Between 60 and 120 Ohms seems to work.</text>
<text x="118.2" y="167">Adjust lower for more TX power.</text>
<text x="105.7" y="173.4">v2 (this PCB) uses 145kHz with 47nF</text>
<text x="165.4" y="190.5">V1</text>
<text x="169" y="190.5">V2</text>
<text x="172.6" y="190.5">V3</text>
<text x="176.1" y="190.5">V4</text>
</g>
</svg>
